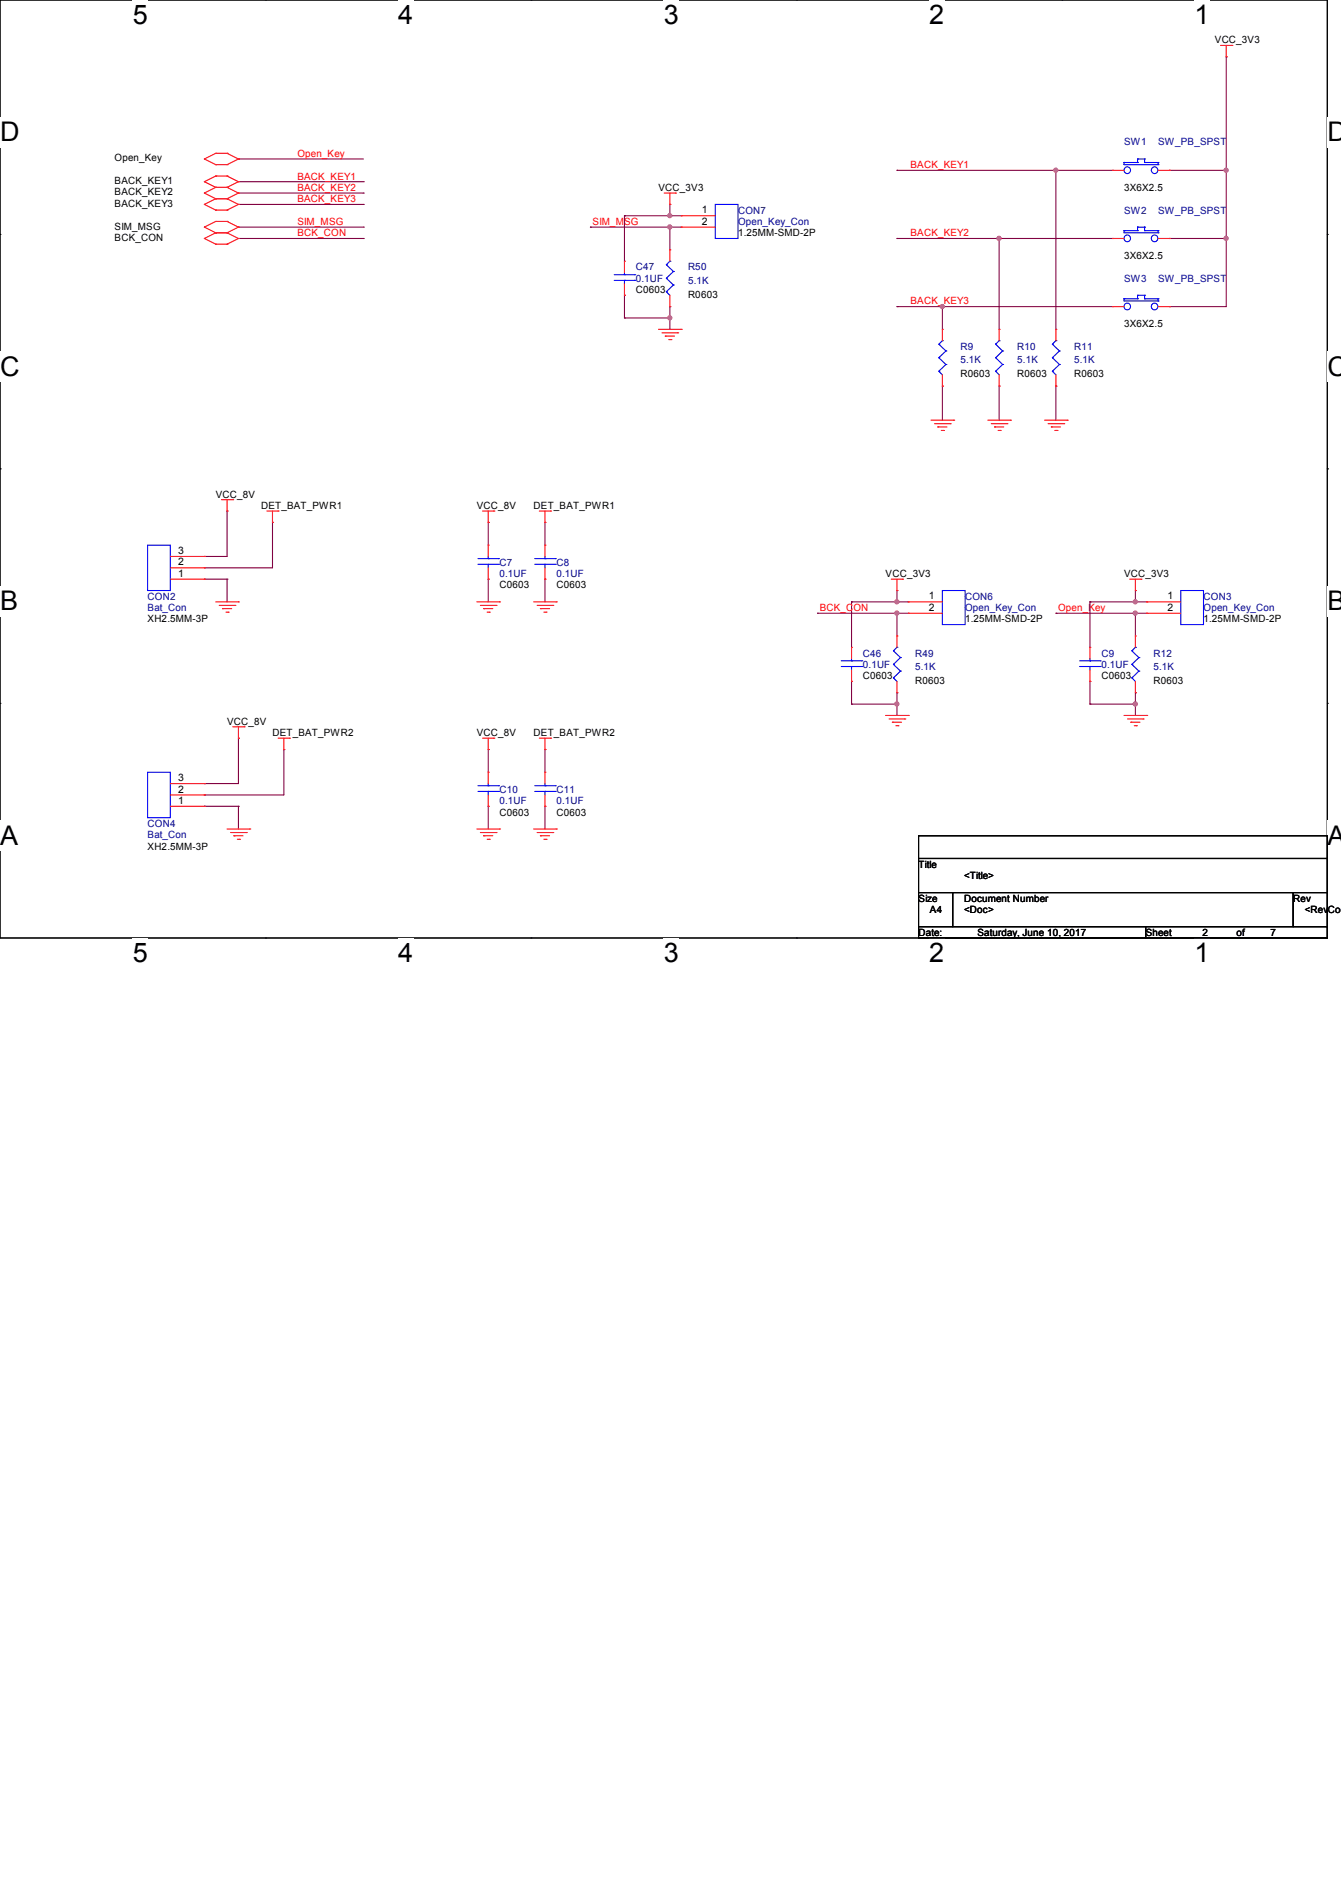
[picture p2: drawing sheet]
<svg xmlns="http://www.w3.org/2000/svg" width="210mm" height="297mm" viewBox="0 0 210 297" stroke-linecap="round" stroke-linejoin="round" font-family="sans-serif">
<path d="M0 0h207.9v146.9h-207.9z" fill="none" stroke="#000" stroke-width=".17"/>
<g fill="#fff">
<path d="M20.8 0h2.4v4.7h-2.4z"/>
<path d="M20.8 146.9h2.4v4.7h-2.4z"/>
</g>
<path d="M41.6 0h.1M41.6 146.9h.1" fill="none" stroke="#000" stroke-width=".17"/>
<g fill="#fff">
<path d="M62.4 0h2.3v4.7h-2.3z"/>
<path d="M62.4 146.9h2.3v4.7h-2.3z"/>
</g>
<path d="M83.1 0h.1M83.1 146.9h.1" fill="none" stroke="#000" stroke-width=".17"/>
<g fill="#fff">
<path d="M103.9 0h2.4v4.7h-2.4z"/>
<path d="M103.9 146.9h2.4v4.7h-2.4z"/>
</g>
<path d="M124.7 0h.1M124.7 146.9h.1" fill="none" stroke="#000" stroke-width=".17"/>
<g fill="#fff">
<path d="M145.5 0h2.4v4.7h-2.4z"/>
<path d="M145.5 146.9h2.4v4.7h-2.4z"/>
</g>
<path d="M166.3 0h.1M166.3 146.9h.1" fill="none" stroke="#000" stroke-width=".17"/>
<g fill="#fff">
<path d="M187.1 0h2.3v4.7h-2.3z"/>
<path d="M187.1 146.9h2.3v4.7h-2.3z"/>
<path d="M0 18.3h3v4.8h-3z"/>
<path d="M207.9 18.3h2.1v4.8h-2.1z"/>
<path d="M0 55h3v4.8h-3z"/>
<path d="M207.9 55h2.1v4.8h-2.1z"/>
</g>
<path d="M0 36.7h.1M207.9 36.7h.1" fill="none" stroke="#000" stroke-width=".17"/>
<g fill="#fff">
<path d="M0 91.7h2.8v4.8h-2.8z"/>
<path d="M207.9 91.7h2.1v4.8h-2.1z"/>
</g>
<path d="M0 73.4h.1M207.9 73.4h.1" fill="none" stroke="#000" stroke-width=".17"/>
<g fill="#fff">
<path d="M-.1 128.4h2.9v4.8h-2.9z"/>
<path d="M207.8 128.4h2.2v4.8h-2.2z"/>
</g>
<path d="M0 110.1h.1M207.9 110.1h.1M143.8 130.9h64.1v3.5h-64.1zM143.8 134.4h64.1v5.3h-64.1zM143.8 139.7h5.4v5.4h-5.4zM149.2 139.7h53.3v5.4h-53.3zM202.5 139.7h5.4v5.4h-5.4zM143.8 145.1h35.6v1.8h-35.6zM179.4 145.1h28.5v1.8h-28.5z" fill="none" stroke="#000" stroke-width=".17"/>
<g fill="none" stroke="#800040" stroke-width=".17">
<path d="M192 8.9h.1M192 8.9v39.1h-8.9M37.3 24.9h.1M37.3 24.9h19.6M37.3 37.3h19.6M37.3 28.4h19.6M37.3 30.2h19.6M37.3 32h19.6M37.3 35.6h19.6M56.9 28.4h.1M56.9 30.2h.1M56.9 32h.1"/>
<path d="M56.9 35.6h.1M56.9 37.3h.1M92.5 35.6h.1M92.5 35.6h14.2M97.8 33.8h.1M97.8 33.8v7.1M97.8 33.8h8.9M104.9 32h.1M104.9 35.6h.1M104.9 33.8h.1M104.9 32v1.8M104.9 35.6v3.5"/>
<path d="M140.5 37.3h.1M140.5 26.7h.1M140.5 37.3h33.7M140.5 26.7h33.7M156.5 37.3h.1M156.5 37.3v14.3M165.4 26.7h.1M165.4 26.7v24.9M183.1 26.7h.1M183.1 37.3h.1M183.1 37.3h8.9M183.1 26.7h8.9"/>
<path d="M192 37.3h.1M192 26.7h.1M97.8 49.8h.1M97.8 46.2h.1M97.8 49.8h7.1M97.8 46.2v3.6M104.9 48h.1M104.9 49.8h.1M104.9 48v3.6M140.5 48h.1M140.5 48h33.7M147.6 48h.1"/>
<path d="M147.6 48v3.6M183.1 48h.1M147.6 60.5h.1M147.6 60.5v5.3M156.5 60.5h.1M156.5 60.5v5.3M165.4 60.5h.1M165.4 60.5v5.3M32 90.7h.1M32 87.1h.1M32 88.9h.1M32 90.7h3.6"/>
<path d="M35.6 90.7h.1M35.6 80h.1M35.6 80v7.1h-3.6M35.6 90.7v3.5M42.7 81.8h.1M42.7 81.8v7.1h-10.7M76.5 81.8h.1M76.5 90.7h.1M76.5 81.8v3.5M76.5 90.7v3.5M85.3 81.8h.1M85.3 90.7h.1"/>
<path d="M85.3 81.8v3.5M85.3 90.7v3.5M128 96h.1M128 96h14.2M133.3 94.2h.1M133.3 94.2h8.9M133.3 94.2v7.1M140.5 94.2h.1M140.5 96h.1M140.5 92.5h.1M140.5 92.5v1.7M140.5 96v3.6"/>
<path d="M165.4 96h.1M165.4 96h14.2M170.7 94.2h.1M170.7 94.2h8.9M170.7 94.2v7.1M177.8 94.2h.1M177.8 92.5h.1M177.8 96h.1M177.8 92.5v1.7M177.8 96v3.6M37.3 115.6h.1M37.3 115.6v7.1h-5.3"/>
<path d="M44.4 117.3h.1M44.4 117.3v7.2h-12.4M76.5 117.3h.1M76.5 117.3v3.6M85.3 117.3h.1M85.3 117.3v3.6M133.3 110.2h.1M133.3 106.7h.1M133.3 110.2h7.2M133.3 106.7v3.5M140.5 108.5h.1M140.5 110.2h.1"/>
<path d="M140.5 108.5v3.5M170.7 106.7h.1M170.7 110.2h.1M170.7 106.7v3.5M170.7 110.2h7.1M177.8 110.2h.1M177.8 108.5h.1M177.8 108.5v3.5M32 126.2h.1M32 122.7h.1M32 124.5h.1M32 126.2h5.3"/>
<path d="M37.3 126.2h.1M37.3 126.2v3.6M76.5 126.2h.1M76.5 126.2v3.6M85.3 126.2h.1M85.3 126.2v3.6"/>
</g>
<g fill="#f0f" stroke="#f0f" stroke-width=".17">
<circle cx="177.8" cy="96" r=".32"/>
<circle cx="177.8" cy="110.2" r=".32"/>
<circle cx="177.8" cy="94.2" r=".32"/>
<circle cx="147.6" cy="48" r=".32"/>
<circle cx="156.4" cy="37.3" r=".32"/>
<circle cx="165.3" cy="26.6" r=".32"/>
<circle cx="192" cy="37.3" r=".32"/>
<circle cx="192" cy="26.6" r=".32"/>
<circle cx="140.4" cy="94.2" r=".32"/>
<circle cx="140.4" cy="96" r=".32"/>
<circle cx="140.4" cy="110.2" r=".32"/>
<circle cx="104.9" cy="33.8" r=".32"/>
<circle cx="104.9" cy="35.5" r=".32"/>
<circle cx="104.9" cy="49.8" r=".32"/>
</g>
<g fill="none" stroke="#f00" stroke-width=".17">
<path d="M191.1 7.1h1.8M192 8.9h.1M192 7.1v1.8M192.9 7.1h.1M32 24.9h.1M32 28.4h.1M32 30.2h.1M32 32h.1M32 35.6h.1M32 37.3h.1M32 24.9l1.8 .9M32 28.4l1.8 .9"/>
<path d="M32 30.2l1.8 .9M32 32l1.8 .9M32 35.6l1.8 .8M32 37.3l1.8 .9M33.8 24h.1M33.8 25.8h.1M33.8 27.6h.1M33.8 29.3h.1M33.8 31.1h.1M33.8 32.9h.1M33.8 34.7h.1M33.8 36.4h.1"/>
<path d="M33.8 38.2h.1M33.8 24l-1.8 .9M33.8 24h1.8M33.8 25.8h1.8M33.8 27.6l-1.8 .8M33.8 27.6h1.8M33.8 29.3h1.8M33.8 29.3l-1.8 .9M33.8 31.1h1.8M33.8 31.1l-1.8 .9M33.8 32.9h1.8M33.8 34.7l-1.8 .9"/>
<path d="M33.8 34.7h1.8M33.8 36.4h1.8M33.8 36.4l-1.8 .9M33.8 38.2h1.8M35.6 24h.1M35.6 25.8h.1M35.6 27.6h.1M35.6 29.3h.1M35.6 31.1h.1M35.6 32.9h.1M35.6 34.7h.1M35.6 36.4h.1"/>
<path d="M35.6 38.2h.1M35.6 24l1.7 .9M35.6 27.6l1.7 .8M35.6 29.3l1.7 .9M35.6 31.1l1.7 .9M35.6 34.7l1.7 .9M35.6 36.4l1.7 .9M37.3 24.9h.1M37.3 28.4h.1M37.3 30.2h.1M37.3 32h.1M37.3 35.6h.1"/>
<path d="M37.3 37.3h.1M37.3 24.9l-1.7 .9M37.3 28.4l-1.7 .9M37.3 30.2l-1.7 .9M37.3 32l-1.7 .9M37.3 35.6l-1.7 .8M37.3 37.3l-1.7 .9M104 30.2h1.8M104.9 32h.1M104.9 39.1h.1M104.9 30.2v1.8M104.9 39.1v1.8"/>
<path d="M105.8 30.2h.1M106.7 33.8h.1M106.7 35.6h.1M106.7 33.8h5.3M106.7 35.6h5.3M174.2 26.7h.1M174.2 37.3h.1M174.2 26.7h1.8M174.2 37.3h1.8M181.4 26.7h1.7M181.4 37.3h1.7M183.1 26.7h.1"/>
<path d="M183.1 37.3h.1M97.8 40.9h.1M97.8 46.2h.1M97.8 40.9v1.8M97.8 44.4v1.8M103.1 51.6h3.6M103.7 52.1h2.4M104.2 52.6h.1M104.2 52.6h1.4M104.7 53.2h.4M104.9 48h.1M104.9 46.2v1.8"/>
<path d="M105.1 53.2h.1M106.1 52.1h.1M106.7 51.6h.1M147.6 51.6h.1M147.6 51.6v1.7M147.6 58.7v1.8M156.5 51.6h.1M156.5 51.6v1.7M156.5 58.7v1.8M165.4 51.6h.1M165.4 51.6v1.7M165.4 58.7v1.8"/>
<path d="M174.2 48h.1M174.2 48h1.8M181.4 48h1.7M183.1 48h.1M34.7 78.2h1.7M35.6 78.2v1.8M36.4 78.2h.1M145.8 65.8h3.6M146.3 66.3h2.5M146.9 66.8h.1M146.9 66.8h1.4M147.4 67.4h.3"/>
<path d="M147.6 60.5h.1M147.7 67.4h.1M148.8 66.3h.1M149.4 65.8h.1M154.7 65.8h3.5M155.2 66.3h2.5M155.7 66.8h.1M155.7 66.8h1.5M156.3 67.4h.3M156.5 60.5h.1M156.6 67.4h.1M157.7 66.3h.1"/>
<path d="M158.2 65.8h.1M163.6 65.8h3.5M164.1 66.3h2.5M164.6 66.8h.1M164.6 66.8h1.5M165.2 67.4h.3M165.4 60.5h.1M165.5 67.4h.1M166.6 66.3h.1M167.1 65.8h.1M26.7 90.7h5.3M26.7 88.9h5.3"/>
<path d="M26.7 87.1h5.3M32 90.7h.1M32 88.9h.1M32 87.1h.1M33.8 94.2h3.5M34.3 94.8h2.5M34.8 95.3h.1M34.8 95.3h1.5M35.4 95.8h.3M35.6 80h.1M35.7 95.8h.1M36.8 94.8h.1"/>
<path d="M37.3 94.2h.1M41.8 80h1.8M42.7 81.8h.1M42.7 80v1.8M43.6 80h.1M74.7 94.2h3.5M75.2 94.8h2.5M75.6 80h1.7M75.7 95.3h.1M75.7 95.3h1.5M76.3 95.8h.3M76.5 81.8h.1"/>
<path d="M76.5 85.3h.1M76.5 90.7h.1M76.5 80v1.8M76.5 85.3v1.8M76.5 88.9v1.8M76.6 95.8h.1M77.3 80h.1M77.7 94.8h.1M78.2 94.2h.1M83.6 94.2h3.5M84.1 94.8h2.5M84.5 80h1.7"/>
<path d="M84.6 95.3h.1M84.6 95.3h1.5M85.2 95.8h.3M85.3 81.8h.1M85.3 85.3h.1M85.3 90.7h.1M85.3 80v1.8M85.3 85.3v1.8M85.3 88.9v1.8M85.5 95.8h.1M86.2 80h.1M86.6 94.8h.1"/>
<path d="M87.1 94.2h.1M139.6 90.7h1.8M140.5 92.5h.1M140.5 99.6h.1M140.5 90.7v1.8M140.5 99.6v1.7M141.4 90.7h.1M142.2 94.2h.1M142.2 96h.1M142.2 94.2h5.4M142.2 96h5.4M176.9 90.7h1.8"/>
<path d="M177.8 92.5h.1M177.8 99.6h.1M177.8 90.7v1.8M177.8 99.6v1.7M178.7 90.7h.1M179.6 94.2h.1M179.6 96h.1M179.6 94.2h5.3M179.6 96h5.3M36.4 113.8h1.8M37.3 115.6h.1M37.3 113.8v1.8"/>
<path d="M38.2 113.8h.1M43.6 115.6h1.7M44.4 117.3h.1M44.4 115.6v1.7M45.3 115.6h.1M75.6 115.6h1.7M76.5 117.3h.1M76.5 115.6v1.7M77.3 115.6h.1M84.5 115.6h1.7M85.3 117.3h.1M85.3 115.6v1.7"/>
<path d="M86.2 115.6h.1M133.3 101.3h.1M133.3 106.7h.1M133.3 101.3v1.8M133.3 104.9v1.8M138.7 112h3.5M139.2 112.6h2.5M139.7 113.1h.1M139.7 113.1h1.5M140.3 113.6h.3M140.5 108.5h.1M140.5 106.7v1.8"/>
<path d="M140.6 113.6h.1M141.7 112.6h.1M142.2 112h.1M170.7 101.3h.1M170.7 106.7h.1M170.7 101.3v1.8M170.7 104.9v1.8M176 112h3.6M176.6 112.6h2.4M177.1 113.1h.1M177.1 113.1h1.4M177.6 113.6h.4"/>
<path d="M177.8 108.5h.1M177.8 106.7v1.8M178 113.6h.1M179 112.6h.1M179.6 112h.1M26.7 126.2h5.3M26.7 124.5h5.3M26.7 122.7h5.3M32 126.2h.1M32 124.5h.1M32 122.7h.1M35.6 129.8h3.5"/>
<path d="M36.1 130.3h2.5M36.6 130.9h.1M36.6 130.9h1.5M37.2 131.4h.3M37.5 131.4h.1M38.6 130.3h.1M39.1 129.8h.1M74.7 129.8h3.5M75.2 130.3h2.5M75.7 130.9h.1M75.7 130.9h1.5M76.3 131.4h.3"/>
<path d="M76.5 120.9h.1M76.5 126.2h.1M76.5 120.9v1.8M76.5 124.5v1.7M76.6 131.4h.1M77.7 130.3h.1M78.2 129.8h.1M83.6 129.8h3.5M84.1 130.3h2.5M84.6 130.9h.1M84.6 130.9h1.5M85.2 131.4h.3"/>
<path d="M85.3 120.9h.1M85.3 126.2h.1M85.3 120.9v1.8M85.3 124.5v1.7M85.5 131.4h.1M86.6 130.3h.1M87.1 129.8h.1"/>
</g>
<g fill="none" stroke="#00f" stroke-width=".17">
<path d="M112 32h3.6v5.3h-3.6zM176 25.4h.1M176 36.1h.1M176 25.4v.4h5.4M176 25.4h2.1M176 36.1v.3h5.4M176 36.1h2.1M178.1 24.9h.1M178.1 25.4h.1M178.1 35.6h.1M178.1 36.1h.1M178.1 24.9h1.1"/>
<path d="M178.1 24.9v.5M178.1 35.6v.5M178.1 35.6h1.1M179.2 25.4h.1M179.2 24.9h.1M179.2 36.1h.1M179.2 35.6h.1M179.2 25.4h2.2M179.2 24.9v.5M179.2 35.6v.5M179.2 36.1h2.2M181.4 25.8h.1"/>
<path d="M181.4 25.4h.1M181.4 36.4h.1M181.4 36.1h.1M181.4 25.4v.4M181.4 36.1v.3M96.2 43.9h3.2M96.2 43h3.2M97.8 43h.1M97.8 43.9h.1M97.8 42.7v.3M97.8 43.9v.5M99.4 43.9h.1"/>
<path d="M99.4 43h.1M104.4 45.7h.1M104.4 43.6h.1M104.4 41.4h.1M104.4 45.7l.5 .5M104.4 43.6l1.1 1M104.4 41.4l1.1 1.1M104.9 40.9h.1M104.9 40.9l-.5 .5M105.5 44.6h.1M105.5 42.5h.1M105.5 44.6l-1.1 1.1"/>
<path d="M105.5 42.5l-1.1 1.1M147 58.1h.1M147 56h.1M147 53.9h.1M147 58.1l.6 .6M147 56l1.1 1.1M147 53.9l1.1 1M147.6 53.3h.1M147.6 53.3l-.6 .6M148.1 57.1h.1M148.1 54.9h.1M148.1 57.1l-1.1 1"/>
<path d="M148.1 54.9l-1.1 1.1M155.9 58.1h.1M155.9 56h.1M155.9 53.9h.1M155.9 58.1l.6 .6M155.9 56l1.1 1.1M155.9 53.9l1.1 1M156.5 53.3h.1M156.5 53.3l-.6 .6M157 57.1h.1M157 54.9h.1M157 57.1l-1.1 1"/>
<path d="M157 54.9l-1.1 1.1M164.8 58.1h.1M164.8 56h.1M164.8 53.9h.1M164.8 58.1l.6 .6M164.8 56l1.1 1.1M164.8 53.9l1.1 1M165.4 53.3h.1M165.4 53.3l-.6 .6M165.9 57.1h.1M165.9 54.9h.1M165.9 57.1l-1.1 1"/>
<path d="M165.9 54.9l-1.1 1.1M176 46.8h.1M176 46.8v.3h5.4M176 46.8h2.1M178.1 46.2h.1M178.1 46.8h.1M178.1 46.2v.6M178.1 46.2h1.1M179.2 46.8h.1M179.2 46.2h.1M179.2 46.2v.6M179.2 46.8h2.2"/>
<path d="M181.4 47.1h.1M181.4 46.8h.1M181.4 46.8v.3M23.1 85.3h3.6v7.2h-3.6zM74.8 88.3h3.3M74.8 87.5h3.3M76.5 87.5h.1M76.5 88.3h.1M76.5 87.1v.4M76.5 88.3v.6M78.1 88.3h.1M78.1 87.5h.1"/>
<path d="M83.7 88.3h3.3M83.7 87.5h3.3M85.3 87.5h.1M85.3 88.3h.1M85.3 87.1v.4M85.3 88.3v.6M87 88.3h.1M87 87.5h.1M147.6 92.5h3.5v5.3h-3.5zM184.9 92.5h3.6v5.3h-3.6zM131.7 104.4h3.3M131.7 103.5h3.3"/>
<path d="M133.3 103.5h.1M133.3 104.4h.1M133.3 103.1v.4M133.3 104.4v.5M135 104.4h.1M135 103.5h.1M139.9 106.1h.1M139.9 104h.1M139.9 101.9h.1M139.9 106.1l.6 .6M139.9 104l1.1 1.1M139.9 101.9l1.1 1.1"/>
<path d="M140.5 101.3h.1M140.5 101.3l-.6 .6M141 105.1h.1M141 103h.1M141 105.1l-1.1 1M141 103l-1.1 1M169.1 104.4h3.2M169.1 103.5h3.2M170.7 103.5h.1M170.7 104.4h.1M170.7 103.1v.4M170.7 104.4v.5"/>
<path d="M172.3 104.4h.1M172.3 103.5h.1M177.2 106.1h.1M177.2 104h.1M177.2 101.9h.1M177.2 106.1l.6 .6M177.2 104l1.2 1.1M177.2 101.9l1.2 1.1M177.8 101.3h.1M177.8 101.3l-.6 .6M178.4 105.1h.1M178.4 103h.1"/>
<path d="M178.4 105.1l-1.2 1M178.4 103l-1.2 1M23.1 120.9h3.6v7.1h-3.6zM74.8 123.9h3.3M74.8 123h3.3M76.5 123h.1M76.5 123.9h.1M76.5 122.7v.3M76.5 123.9v.6M78.1 123.9h.1M78.1 123h.1M83.7 123.9h3.3"/>
<path d="M83.7 123h3.3M85.3 123h.1M85.3 123.9h.1M85.3 122.7v.3M85.3 123.9v.6M87 123.9h.1M87 123h.1"/>
<circle cx="176.5" cy="26.6" r=".52"/>
<circle cx="176.5" cy="37.3" r=".52"/>
<circle cx="180.8" cy="37.3" r=".52"/>
<circle cx="180.8" cy="26.6" r=".52"/>
<circle cx="176.5" cy="48" r=".52"/>
<circle cx="180.8" cy="48" r=".52"/>
</g>
<g font-size="4.2">
<text x="20.8" y="3.8">5</text>
<text x="62.4" y="3.8">4</text>
<text x="103.9" y="3.8">3</text>
<text x="145.5" y="3.8">2</text>
<text x="187.1" y="3.8">1</text>
<text x="0" y="22.1">D</text>
<text x="207.9" y="22.1">D</text>
<text x="0" y="58.8">C</text>
<text x="207.9" y="58.8">C</text>
<text x="0" y="95.5">B</text>
<text x="207.9" y="95.5">B</text>
<text x="0" y="132.3">A</text>
<text x="207.9" y="132.3">A</text>
<text x="20.8" y="150.7">5</text>
<text x="62.4" y="150.7">4</text>
<text x="103.9" y="150.7">3</text>
<text x="145.5" y="150.7">2</text>
<text x="187.1" y="150.7">1</text>
</g>
<g font-size="1.6">
<text x="190.3" y="6.8">VCC_3V3</text>
<text x="18" y="25.3">Open_Key</text>
<text x="18" y="28.8">BACK_KEY1</text>
<text x="103.1" y="29.9">VCC_3V3</text>
<text x="176" y="29.9">3X6X2.5</text>
<text x="18" y="30.6">BACK_KEY2</text>
<text x="18" y="32.4">BACK_KEY3</text>
<text x="18" y="35.9">SIM_MSG</text>
<text x="109.9" y="33.4">1</text>
<text x="109.9" y="35.2">2</text>
<text x="18" y="37.7">BCK_CON</text>
<text x="115.6" y="37">1.25MM-SMD-2P</text>
<text x="176" y="40.6">3X6X2.5</text>
<text x="99.6" y="45.9">C0603</text>
<text x="107.7" y="46.6">R0603</text>
<text x="176" y="51.2">3X6X2.5</text>
<text x="150.4" y="59.1">R0603</text>
<text x="159.3" y="59.1">R0603</text>
<text x="168.2" y="59.1">R0603</text>
<text x="33.8" y="77.9">VCC_8V</text>
<text x="40.9" y="79.7">DET_BAT_PWR1</text>
<text x="74.7" y="79.7">VCC_8V</text>
<text x="83.6" y="79.7">DET_BAT_PWR1</text>
<text x="27.9" y="88.5">2</text>
<text x="27.9" y="86.7">3</text>
<text x="27.9" y="90.3">1</text>
<text x="78.2" y="92.1">C0603</text>
<text x="87.1" y="92.1">C0603</text>
<text x="138.7" y="90.3">VCC_3V3</text>
<text x="145.5" y="93.9">1</text>
<text x="145.5" y="95.6">2</text>
<text x="176" y="90.3">VCC_3V3</text>
<text x="182.8" y="93.9">1</text>
<text x="182.8" y="95.6">2</text>
<text x="23.1" y="97.5">XH2.5MM-3P</text>
<text x="151.1" y="97.5">1.25MM-SMD-2P</text>
<text x="188.5" y="97.5">1.25MM-SMD-2P</text>
<text x="135.1" y="106.3">C0603</text>
<text x="143.3" y="107.1">R0603</text>
<text x="172.5" y="106.3">C0603</text>
<text x="180.6" y="107.1">R0603</text>
<text x="35.6" y="113.5">VCC_8V</text>
<text x="42.7" y="115.2">DET_BAT_PWR2</text>
<text x="74.7" y="115.2">VCC_8V</text>
<text x="83.6" y="115.2">DET_BAT_PWR2</text>
<text x="27.9" y="125.9">1</text>
<text x="27.9" y="124.1">2</text>
<text x="27.9" y="122.3">3</text>
<text x="78.2" y="127.7">C0603</text>
<text x="87.1" y="127.7">C0603</text>
<text x="23.1" y="133">XH2.5MM-3P</text>
<text x="143.9" y="135.8">Title</text>
<text x="151" y="137.6">&lt;Title&gt;</text>
<text x="143.9" y="141.2">Size</text>
<text x="145.6" y="143">A4</text>
<text x="151" y="141.2">Document Number</text>
<text x="151" y="143">&lt;Doc&gt;</text>
<text x="202.5" y="141.2">Rev</text>
<text x="204.3" y="143">&lt;RevCode</text>
<text x="143.9" y="146.5">Date:</text>
<text x="153.1" y="146.5">Saturday, June 10, 2017</text>
<text x="179.4" y="146.5">Sheet</text>
<text x="188.3" y="146.5">2</text>
<text x="193.6" y="146.5">of</text>
<text x="199" y="146.5">7</text>
</g>
<g font-size="1.6" fill="#000080">
<text x="176" y="22.8">SW1</text>
<text x="181.4" y="22.8">SW_PB_SPST</text>
<text x="115.6" y="33.4">CON7</text>
<text x="115.6" y="35.2">Open_Key_Con</text>
<text x="176" y="33.4">SW2</text>
<text x="181.4" y="33.4">SW_PB_SPST</text>
<text x="99.6" y="42.3">C47</text>
<text x="99.6" y="44.1">0.1UF</text>
<text x="107.7" y="42.3">R50</text>
<text x="107.7" y="44.5">5.1K</text>
<text x="176" y="44.1">SW3</text>
<text x="181.4" y="44.1">SW_PB_SPST</text>
<text x="150.4" y="54.8">R9</text>
<text x="150.4" y="56.9">5.1K</text>
<text x="159.3" y="54.8">R10</text>
<text x="159.3" y="56.9">5.1K</text>
<text x="168.2" y="54.8">R11</text>
<text x="168.2" y="56.9">5.1K</text>
<text x="78.2" y="88.6">C7</text>
<text x="87.1" y="88.6">C8</text>
<text x="23.1" y="93.9">CON2</text>
<text x="23.1" y="95.7">Bat_Con</text>
<text x="78.2" y="90.3">0.1UF</text>
<text x="87.1" y="90.3">0.1UF</text>
<text x="151.1" y="93.9">CON6</text>
<text x="151.1" y="95.7">Open_Key_Con</text>
<text x="188.5" y="93.9">CON3</text>
<text x="188.5" y="95.7">Open_Key_Con</text>
<text x="135.1" y="102.8">C46</text>
<text x="135.1" y="104.6">0.1UF</text>
<text x="143.3" y="102.8">R49</text>
<text x="143.3" y="104.9">5.1K</text>
<text x="172.5" y="102.8">C9</text>
<text x="172.5" y="104.6">0.1UF</text>
<text x="180.6" y="102.8">R12</text>
<text x="180.6" y="104.9">5.1K</text>
<text x="78.2" y="124.1">C10</text>
<text x="78.2" y="125.9">0.1UF</text>
<text x="87.1" y="124.1">C11</text>
<text x="87.1" y="125.9">0.1UF</text>
<text x="23.1" y="129.5">CON4</text>
<text x="23.1" y="131.2">Bat_Con</text>
</g>
<g font-size="1.6" fill="#f00">
<text x="46.6" y="24.6">Open_Key</text>
<text x="46.6" y="28.1">BACK_KEY1</text>
<text x="46.6" y="29.9">BACK_KEY2</text>
<text x="142.6" y="26.3">BACK_KEY1</text>
<text x="46.6" y="31.7">BACK_KEY3</text>
<text x="46.6" y="35.2">SIM_MSG</text>
<text x="92.8" y="35.2">SIM_MSG</text>
<text x="46.6" y="37">BCK_CON</text>
<text x="142.6" y="37">BACK_KEY2</text>
<text x="142.6" y="47.7">BACK_KEY3</text>
<text x="128.4" y="95.7">BCK_CON</text>
<text x="165.7" y="95.7">Open_Key</text>
</g>
</svg>
